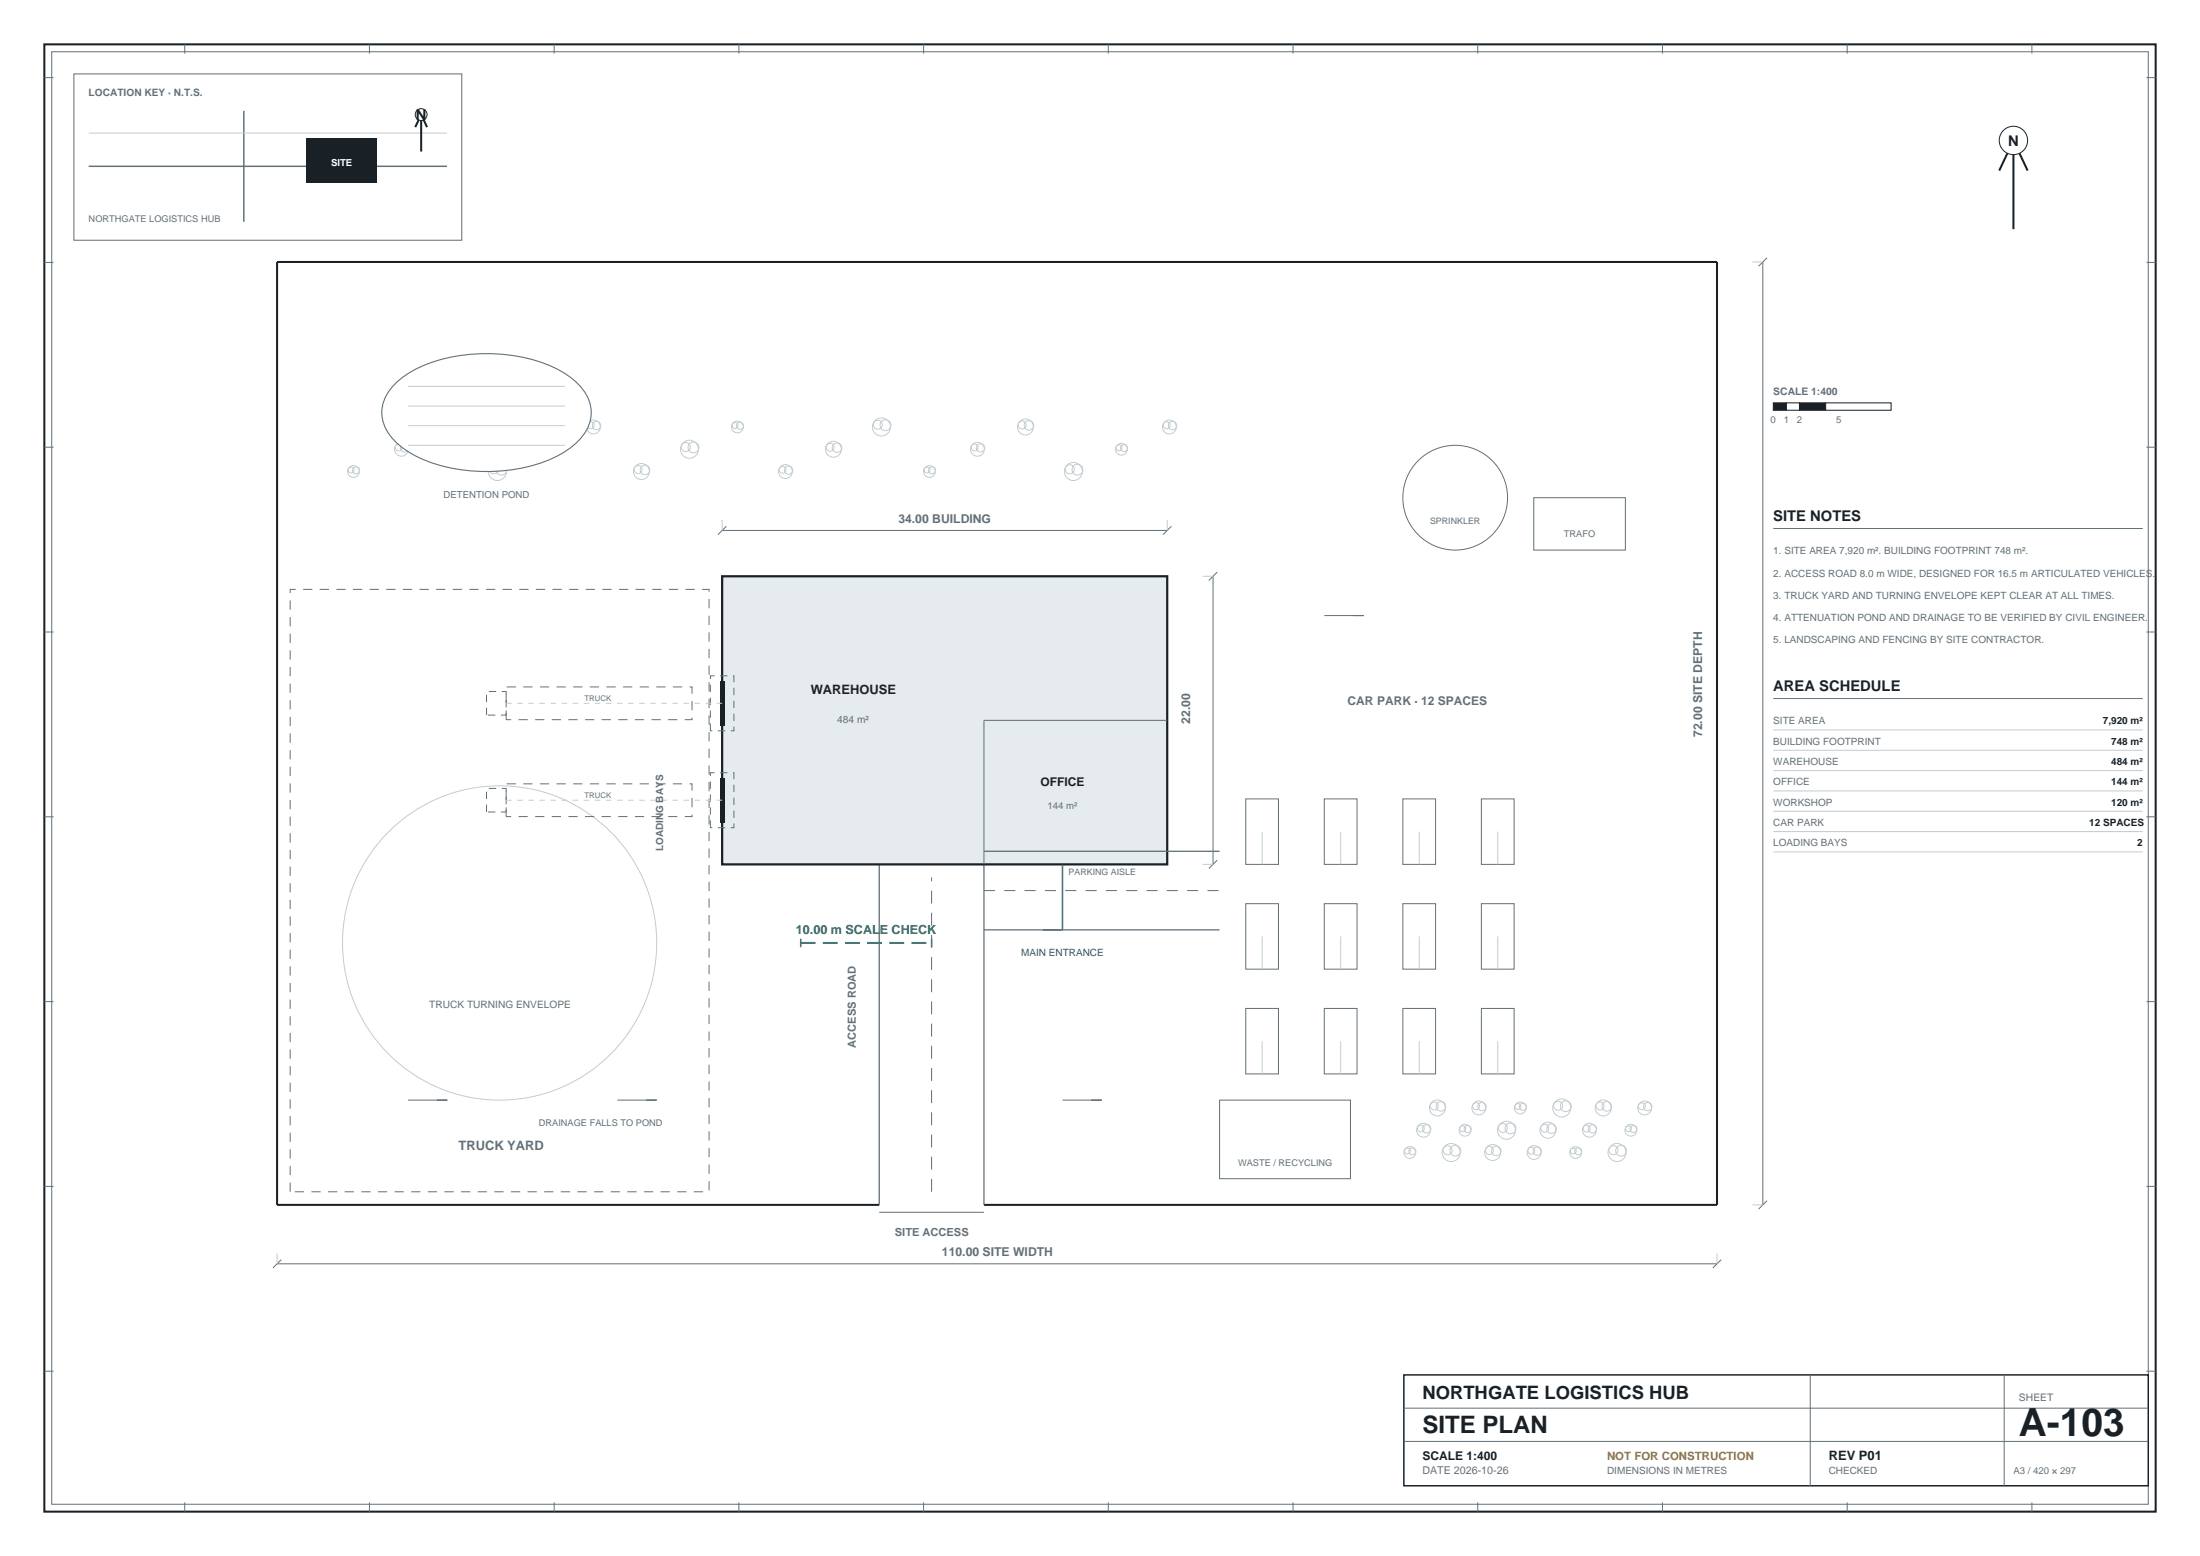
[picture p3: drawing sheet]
<svg xmlns="http://www.w3.org/2000/svg" width="420mm" height="297mm" viewBox="0 0 420 297" stroke-linecap="round" stroke-linejoin="round" font-family="sans-serif">
<path d="M8.5 8.5h403.2v280.1h-403.2z" fill="none" stroke="#1a2126" stroke-width=".39"/>
<path d="M9.9 9.9h400.4v277.3h-400.4z" fill="none" stroke="#637078" stroke-width=".19"/>
<path d="M268.1 262.5h142.2v21.1h-142.2z" fill="#fff" stroke="#1a2126" stroke-width=".28"/>
<g fill="none" stroke="#637078" stroke-width=".19">
<path d="M8.5 14.8h1.7M35.3 8.5v1.7M70.6 8.5v1.7M105.8 8.5v1.7M141.1 8.5v1.7M176.4 8.5v1.7M211.7 8.5v1.7M246.9 8.5v1.7M282.2 8.5v1.7M317.5 8.5v1.7M352.8 8.5v1.7M388.1 8.5v1.7"/>
<path d="M409.9 14.8h1.8M8.5 50.1h1.7M409.9 50.1h1.8M8.5 85.4h1.7M409.9 85.4h1.8M8.5 120.6h1.7M409.9 120.6h1.8M8.5 155.9h1.7M409.9 155.9h1.8M8.5 191.2h1.7M409.9 191.2h1.8M8.5 226.5h1.7"/>
<path d="M167.9 231.4h20M409.9 226.5h1.8M8.5 261.8h1.7M268.1 275.2h142.2M268.1 268.8h142.2M345.7 262.5v21.1M382.8 262.5v21.1M409.9 261.8h1.8M35.3 286.8v1.8M70.6 286.8v1.8M105.8 286.8v1.8M141.1 286.8v1.8"/>
<path d="M176.4 286.8v1.8M211.7 286.8v1.8M246.9 286.8v1.8M282.2 286.8v1.8M317.5 286.8v1.8M352.8 286.8v1.8M388.1 286.8v1.8"/>
</g>
<path d="M52.9 50h275v180h-275z" fill="none" stroke="#1a2126" stroke-width=".39"/>
<path d="M167.9 230h20" fill="none" stroke="#fff" stroke-width=".85" stroke-linecap="butt"/>
<path d="M167.9 165v65M187.9 165v65" fill="none" stroke="#637078" stroke-width=".25"/>
<path d="M177.9 227.5v-60" fill="none" stroke="#637078" stroke-width=".19" stroke-dasharray="2.5 1.8" stroke-linecap="butt"/>
<path d="M55.4 112.5h80v115h-80z" fill="none" stroke="#637078" stroke-width=".19" stroke-dasharray="1.8 1.4" stroke-linecap="butt"/>
<circle cx="95.4" cy="180" r="30" fill="none" stroke="#c2ccd1" stroke-width=".19"/>
<path d="M137.9 110h85v55h-85z" fill="#e6ebed" stroke="#1a2126" stroke-width=".42"/>
<path d="M222.9 137.5h-35v27.5" fill="none" stroke="#637078" stroke-width=".19"/>
<path d="M135.7 147.5h4.5v10.5h-4.5z" fill="none" stroke="#637078" stroke-width=".19" stroke-dasharray="1.4 1.1" stroke-linecap="butt"/>
<path d="M137.5 148.5h.9v8.5h-.9z" fill="#1a2126"/>
<path d="M135.7 129h4.5v10.5h-4.5z" fill="none" stroke="#637078" stroke-width=".19" stroke-dasharray="1.4 1.1" stroke-linecap="butt"/>
<path d="M137.5 130h.9v8.5h-.9z" fill="#1a2126"/>
<path d="M96.7 131.1h35.5v6.3h-35.5zM96.7 149.6h35.5v6.3h-35.5z" fill="none" stroke="#637078" stroke-width=".19" stroke-dasharray="1.8 1.4" stroke-linecap="butt"/>
<path d="M92.9 132h3.8v4.5h-3.8zM92.9 150.5h3.8v4.5h-3.8z" fill="none" stroke="#637078" stroke-width=".19" stroke-dasharray="1.4 1.1" stroke-linecap="butt"/>
<path d="M96.7 134.3h41.2M96.7 152.8h41.2" fill="none" stroke="#c2ccd1" stroke-width=".19" stroke-dasharray="1.1 1.1" stroke-linecap="butt"/>
<path d="M202.9 165v12.5h-3.7" fill="none" stroke="#147563" stroke-width=".28"/>
<path d="M237.9 152.5h6.3v12.5h-6.3zM252.9 152.5h6.3v12.5h-6.3zM267.9 152.5h6.3v12.5h-6.3zM282.9 152.5h6.3v12.5h-6.3zM237.9 172.5h6.3v12.5h-6.3zM252.9 172.5h6.3v12.5h-6.3zM267.9 172.5h6.3v12.5h-6.3zM282.9 172.5h6.3v12.5h-6.3zM237.9 192.5h6.3v12.5h-6.3zM252.9 192.5h6.3v12.5h-6.3zM267.9 192.5h6.3v12.5h-6.3zM282.9 192.5h6.3v12.5h-6.3z" fill="none" stroke="#637078" stroke-width=".19"/>
<g fill="none" stroke="#c2ccd1" stroke-width=".19">
<path d="M241 158.8v6.2M256 158.8v6.2M271 158.8v6.2M286 158.8v6.2M241 178.8v6.2M256 178.8v6.2M271 178.8v6.2M286 178.8v6.2M241 198.8v6.2M256 198.8v6.2M271 198.8v6.2M286 198.8v6.2"/>
<circle cx="67.1" cy="89.7" r=".56"/>
<circle cx="67.5" cy="90" r="1.13"/>
<circle cx="68" cy="89.8" r=".68"/>
<circle cx="76.1" cy="85.4" r=".66"/>
<circle cx="76.7" cy="85.8" r="1.33"/>
<circle cx="77.3" cy="85.5" r=".8"/>
<circle cx="85.2" cy="81.1" r=".76"/>
<circle cx="85.8" cy="81.5" r="1.53"/>
<circle cx="86.5" cy="81.2" r=".92"/>
<circle cx="94.3" cy="89.6" r=".86"/>
<circle cx="95" cy="90" r="1.73"/>
<circle cx="95.8" cy="89.7" r="1.04"/>
<circle cx="103.7" cy="85.5" r=".56"/>
<circle cx="104.2" cy="85.8" r="1.13"/>
<circle cx="104.7" cy="85.5" r=".68"/>
<circle cx="112.8" cy="81.2" r=".66"/>
<circle cx="113.3" cy="81.5" r="1.33"/>
<circle cx="113.9" cy="81.2" r=".8"/>
<circle cx="121.9" cy="89.6" r=".76"/>
<circle cx="122.5" cy="90" r="1.53"/>
<circle cx="123.2" cy="89.7" r=".92"/>
<circle cx="131" cy="85.3" r=".86"/>
<circle cx="131.7" cy="85.8" r="1.73"/>
<circle cx="132.4" cy="85.4" r="1.04"/>
<circle cx="140.4" cy="81.2" r=".56"/>
<circle cx="140.8" cy="81.5" r="1.13"/>
<circle cx="141.3" cy="81.3" r=".68"/>
<circle cx="149.5" cy="89.7" r=".66"/>
<circle cx="150" cy="90" r="1.33"/>
<circle cx="150.6" cy="89.7" r=".8"/>
<circle cx="158.6" cy="85.4" r=".76"/>
<circle cx="159.2" cy="85.8" r="1.53"/>
<circle cx="159.9" cy="85.5" r=".92"/>
<circle cx="167.6" cy="81.1" r=".86"/>
<circle cx="168.3" cy="81.5" r="1.73"/>
<circle cx="169.1" cy="81.2" r="1.04"/>
<circle cx="177.1" cy="89.7" r=".56"/>
<circle cx="177.5" cy="90" r="1.13"/>
<circle cx="178" cy="89.8" r=".68"/>
<circle cx="186.1" cy="85.4" r=".66"/>
<circle cx="186.7" cy="85.8" r="1.33"/>
<circle cx="187.3" cy="85.5" r=".8"/>
<circle cx="195.2" cy="81.1" r=".76"/>
<circle cx="195.8" cy="81.5" r="1.53"/>
<circle cx="196.5" cy="81.2" r=".92"/>
<circle cx="204.3" cy="89.6" r=".86"/>
<circle cx="205" cy="90" r="1.73"/>
<circle cx="205.8" cy="89.7" r="1.04"/>
<circle cx="213.7" cy="85.5" r=".56"/>
<circle cx="214.2" cy="85.8" r="1.13"/>
<circle cx="214.7" cy="85.5" r=".68"/>
<circle cx="222.8" cy="81.2" r=".66"/>
<circle cx="223.3" cy="81.5" r="1.33"/>
<circle cx="223.9" cy="81.2" r=".8"/>
<circle cx="268.8" cy="219.7" r=".56"/>
<circle cx="269.7" cy="219.8" r=".68"/>
<circle cx="271.3" cy="215.4" r=".66"/>
<circle cx="271.9" cy="215.8" r="1.33"/>
<circle cx="272.5" cy="215.5" r=".8"/>
<circle cx="273.9" cy="211.1" r=".76"/>
<circle cx="274.5" cy="211.5" r="1.53"/>
<circle cx="275.2" cy="211.2" r=".92"/>
<circle cx="276.5" cy="219.6" r=".86"/>
<circle cx="277.9" cy="219.7" r="1.04"/>
<circle cx="279.3" cy="215.5" r=".56"/>
<circle cx="279.8" cy="215.8" r="1.13"/>
<circle cx="280.3" cy="215.5" r=".68"/>
<circle cx="281.9" cy="211.2" r=".66"/>
<circle cx="282.4" cy="211.5" r="1.33"/>
<circle cx="283" cy="211.2" r=".8"/>
<circle cx="284.5" cy="219.6" r=".76"/>
<circle cx="285.8" cy="219.7" r=".92"/>
<circle cx="287" cy="215.3" r=".86"/>
<circle cx="287.7" cy="215.8" r="1.73"/>
<circle cx="288.5" cy="215.4" r="1.04"/>
<circle cx="289.9" cy="211.2" r=".56"/>
<circle cx="290.3" cy="211.5" r="1.13"/>
<circle cx="290.9" cy="211.3" r=".68"/>
<circle cx="292.5" cy="219.7" r=".66"/>
<circle cx="293.6" cy="219.7" r=".8"/>
<circle cx="295" cy="215.4" r=".76"/>
<circle cx="295.6" cy="215.8" r="1.53"/>
<circle cx="296.3" cy="215.5" r=".92"/>
<circle cx="297.6" cy="211.1" r=".86"/>
<circle cx="298.3" cy="211.5" r="1.73"/>
<circle cx="299" cy="211.2" r="1.04"/>
<circle cx="300.5" cy="219.7" r=".56"/>
<circle cx="301.4" cy="219.8" r=".68"/>
<circle cx="303" cy="215.4" r=".66"/>
<circle cx="303.5" cy="215.8" r="1.33"/>
<circle cx="304.1" cy="215.5" r=".8"/>
<circle cx="305.6" cy="211.1" r=".76"/>
<circle cx="306.2" cy="211.5" r="1.53"/>
<circle cx="306.9" cy="211.2" r=".92"/>
<circle cx="308.1" cy="219.6" r=".86"/>
<circle cx="309.6" cy="219.7" r="1.04"/>
<circle cx="311" cy="215.5" r=".56"/>
<circle cx="311.5" cy="215.8" r="1.13"/>
<circle cx="312" cy="215.5" r=".68"/>
<circle cx="313.6" cy="211.2" r=".66"/>
<circle cx="314.1" cy="211.5" r="1.33"/>
<circle cx="314.7" cy="211.2" r=".8"/>
<circle cx="269.2" cy="220" r="1.13"/>
<circle cx="277.2" cy="220" r="1.73"/>
<circle cx="285.1" cy="220" r="1.53"/>
<circle cx="293" cy="220" r="1.33"/>
<circle cx="300.9" cy="220" r="1.13"/>
<circle cx="308.8" cy="220" r="1.73"/>
</g>
<path d="M187.9 177.5h45M187.9 162.5h45" fill="none" stroke="#637078" stroke-width=".25"/>
<path d="M187.9 170h45" fill="none" stroke="#637078" stroke-width=".19" stroke-dasharray="2.1 1.8" stroke-linecap="butt"/>
<path d="M75.3 73.4a21.5 21.5 0 0 1 11.7-5.4 32 32 0 0 1 20.1 2.8 10.8 10.8 0 0 1 5.7 6.8 7.7 7.7 0 0 1-3.3 7.5 25.1 25.1 0 0 1-14.5 4.9 29.1 29.1 0 0 1-17.5-4.1 9.2 9.2 0 0 1-4.6-7.1 7.6 7.6 0 0 1 2.4-5.4z" fill="#fff" stroke="#637078" stroke-width=".21"/>
<path d="M334.7 50h2M77.9 77.5h30M77.9 73.8h30M77.9 85h30M77.9 81.3h30M137.9 99.3v2M222.9 99.3v2M229.7 110h2M229.7 165h2M52.9 239.3v2M327.9 239.3v2M334.7 230h2" fill="none" stroke="#c2ccd1" stroke-width=".19"/>
<g fill="none" stroke="#637078" stroke-width=".19">
<path d="M336.7 50v180M337.5 49.2l-1.6 1.6M292.9 95h17.5v10h-17.5zM137.9 101.3h85M138.7 100.5l-1.6 1.6M223.7 100.5l-1.6 1.6M231.7 110v55M232.5 109.2l-1.6 1.6M252.9 117.5h7.5M232.5 164.2l-1.6 1.6M77.9 210h7.5M117.9 210h7.5"/>
<path d="M202.9 210h7.5M232.9 210h25v15h-25zM337.5 229.2l-1.6 1.6M52.9 241.3h275M53.7 240.5l-1.6 1.6M328.7 240.5l-1.6 1.6"/>
<circle cx="277.9" cy="95" r="10"/>
</g>
<path d="M152.9 180h25" fill="none" stroke="#147563" stroke-width=".39" stroke-dasharray="2.8 1.4" stroke-linecap="butt"/>
<path d="M152.9 179.2v1.6M177.9 179.2v1.6" fill="none" stroke="#147563" stroke-width=".28"/>
<path d="M384.5 26.8v16.9M384.5 26.8l-2.7 5.8M384.5 26.8l2.7 5.8" fill="none" stroke="#1a2126" stroke-width=".39"/>
<circle cx="384.5" cy="26.8" r="2.71" fill="#fff" stroke="#1a2126" stroke-width=".19"/>
<path d="M338.7 76.9h2.5v1.4h-2.5z" fill="#1a2126" stroke="#1a2126" stroke-width=".19"/>
<path d="M341.2 76.9h2.5v1.4h-2.5z" fill="#fff" stroke="#1a2126" stroke-width=".19"/>
<path d="M343.7 76.9h5v1.4h-5z" fill="#1a2126" stroke="#1a2126" stroke-width=".19"/>
<path d="M348.7 76.9h12.5v1.4h-12.5z" fill="#fff" stroke="#1a2126" stroke-width=".19"/>
<path d="M14.1 14.1h74.1v31.8h-74.1z" fill="#fff" stroke="#637078" stroke-width=".19"/>
<path d="M16.9 31.7h68.5M46.6 21.2v21.1" fill="none" stroke="#637078" stroke-width=".28"/>
<path d="M16.9 25.4h68.5" fill="none" stroke="#c2ccd1" stroke-width=".19"/>
<path d="M58.6 26.5h13.4v8.4h-13.4z" fill="#1a2126"/>
<path d="M80.4 21.9v7M80.4 21.9l-1.1 2.4M80.4 21.9l1.2 2.4" fill="none" stroke="#1a2126" stroke-width=".39"/>
<circle cx="80.4" cy="21.9" r="1.13" fill="#fff" stroke="#1a2126" stroke-width=".19"/>
<path d="M338.7 100.9h70.5M338.7 133.3h70.5" fill="none" stroke="#637078" stroke-width=".19"/>
<path d="M338.7 139.3h70.5M338.7 143.2h70.5M338.7 147.1h70.5M338.7 151h70.5M338.7 154.9h70.5M338.7 158.7h70.5M338.7 162.6h70.5" fill="none" stroke="#c2ccd1" stroke-width=".19"/>
<text font-size="7.4" fill="#1a2126" x="385.6" y="274.1">A-103</text>
<text font-size="4.6" fill="#1a2126" x="271.6" y="273.6">SITE PLAN</text>
<text font-size="3.5" fill="#1a2126" x="271.6" y="267.1">NORTHGATE LOGISTICS HUB</text>
<g font-size="2.8" fill="#1a2126">
<text x="79.4" y="23">N</text>
<text x="383.5" y="27.9">N</text>
<text x="338.7" y="99.5">SITE NOTES</text>
<text x="338.7" y="131.9">AREA SCHEDULE</text>
</g>
<g font-size="2.5" fill="#1a2126">
<text x="154.8" y="132.5">WAREHOUSE</text>
<text x="349.2" y="278.6">REV P01</text>
</g>
<text font-size="2.5" fill="#637078" x="87.6" y="219.5">TRUCK YARD</text>
<text font-size="2.4" fill="#147563" x="152" y="178.2">10.00 m SCALE CHECK</text>
<g font-size="2.3" fill="#637078">
<text x="171.6" y="99.8">34.00 BUILDING</text>
<text x="257.4" y="134.5">CAR PARK · 12 SPACES</text>
<text x="227.3" y="138.2" transform="rotate(-90 227.3 138.2)">22.00</text>
<text x="325.1" y="140.7" transform="rotate(-90 325.1 140.7)">72.00 SITE DEPTH</text>
<text x="179.9" y="239.8">110.00 SITE WIDTH</text>
</g>
<g font-size="2.3" fill="#1a2126">
<text x="198.7" y="150">OFFICE</text>
<text x="271.6" y="278.6">SCALE 1:400</text>
</g>
<text font-size="2.2" fill="#9e6614" x="306.9" y="278.6">NOT FOR CONSTRUCTION</text>
<g font-size="2.1" fill="#637078">
<text x="163.4" y="200" transform="rotate(-90 163.4 200)">ACCESS ROAD</text>
<text x="170.9" y="236">SITE ACCESS</text>
</g>
<g font-size="2" fill="#637078">
<text x="338.7" y="75.5">SCALE 1:400</text>
<text x="385.6" y="267.4">SHEET</text>
<text x="271.6" y="281.3">DATE 2026-10-26</text>
</g>
<g font-size="1.9" fill="#637078">
<text x="16.9" y="18.3">LOCATION KEY · N.T.S.</text>
<text x="338.7" y="105.8">1. SITE AREA 7,920 m². BUILDING FOOTPRINT 748 m².</text>
<text x="338.7" y="110.1">2. ACCESS ROAD 8.0 m WIDE, DESIGNED FOR 16.5 m ARTICULATED VEHICLES.</text>
<text x="338.7" y="114.3">3. TRUCK YARD AND TURNING ENVELOPE KEPT CLEAR AT ALL TIMES.</text>
<text x="338.7" y="118.5">4. ATTENUATION POND AND DRAINAGE TO BE VERIFIED BY CIVIL ENGINEER.</text>
<text x="338.7" y="122.8">5. LANDSCAPING AND FENCING BY SITE CONTRACTOR.</text>
<text x="159.9" y="138">484 m²</text>
<text x="338.7" y="138.3">SITE AREA</text>
<text x="338.7" y="142.2">BUILDING FOOTPRINT</text>
<text x="338.7" y="146">WAREHOUSE</text>
<text x="338.7" y="149.9">OFFICE</text>
<text x="338.7" y="153.8">WORKSHOP</text>
<text x="338.7" y="157.7">CAR PARK</text>
<text x="338.7" y="161.6">LOADING BAYS</text>
<text x="126.7" y="162.5" transform="rotate(-90 126.7 162.5)">LOADING BAYS</text>
<text x="82" y="192.5">TRUCK TURNING ENVELOPE</text>
<text x="306.9" y="281.3">DIMENSIONS IN METRES</text>
<text x="349.2" y="281.3">CHECKED</text>
</g>
<g font-size="1.9" fill="#1a2126">
<text x="401.6" y="138.3">7,920 m²</text>
<text x="403.2" y="142.2">748 m²</text>
<text x="403.2" y="146">484 m²</text>
<text x="403.2" y="149.9">144 m²</text>
<text x="403.2" y="153.8">120 m²</text>
<text x="399" y="157.7">12 SPACES</text>
<text x="408.2" y="161.6">2</text>
</g>
<text font-size="1.9" fill="#147563" x="195" y="182.5">MAIN ENTRANCE</text>
<text font-size="1.8" fill="#fff" x="63.2" y="31.7">SITE</text>
<g font-size="1.8" fill="#637078">
<text x="16.9" y="42.3">NORTHGATE LOGISTICS HUB</text>
<text x="338.2" y="80.8">0</text>
<text x="340.7" y="80.8">1</text>
<text x="343.2" y="80.8">2</text>
<text x="350.7" y="80.8">5</text>
<text x="84.7" y="95">DETENTION POND</text>
<text x="298.7" y="102.5">TRAFO</text>
<text x="200.1" y="154.5">144 m²</text>
<text x="102.9" y="215">DRAINAGE FALLS TO POND</text>
<text x="236.4" y="222.5">WASTE / RECYCLING</text>
<text x="384.5" y="281.3">A3 / 420 × 297</text>
</g>
<g font-size="1.7" fill="#637078">
<text x="273.1" y="100">SPRINKLER</text>
<text x="204.1" y="167">PARKING AISLE</text>
</g>
<g font-size="1.5" fill="#637078">
<text x="111.6" y="133.8">TRUCK</text>
<text x="111.6" y="152.3">TRUCK</text>
</g>
</svg>
